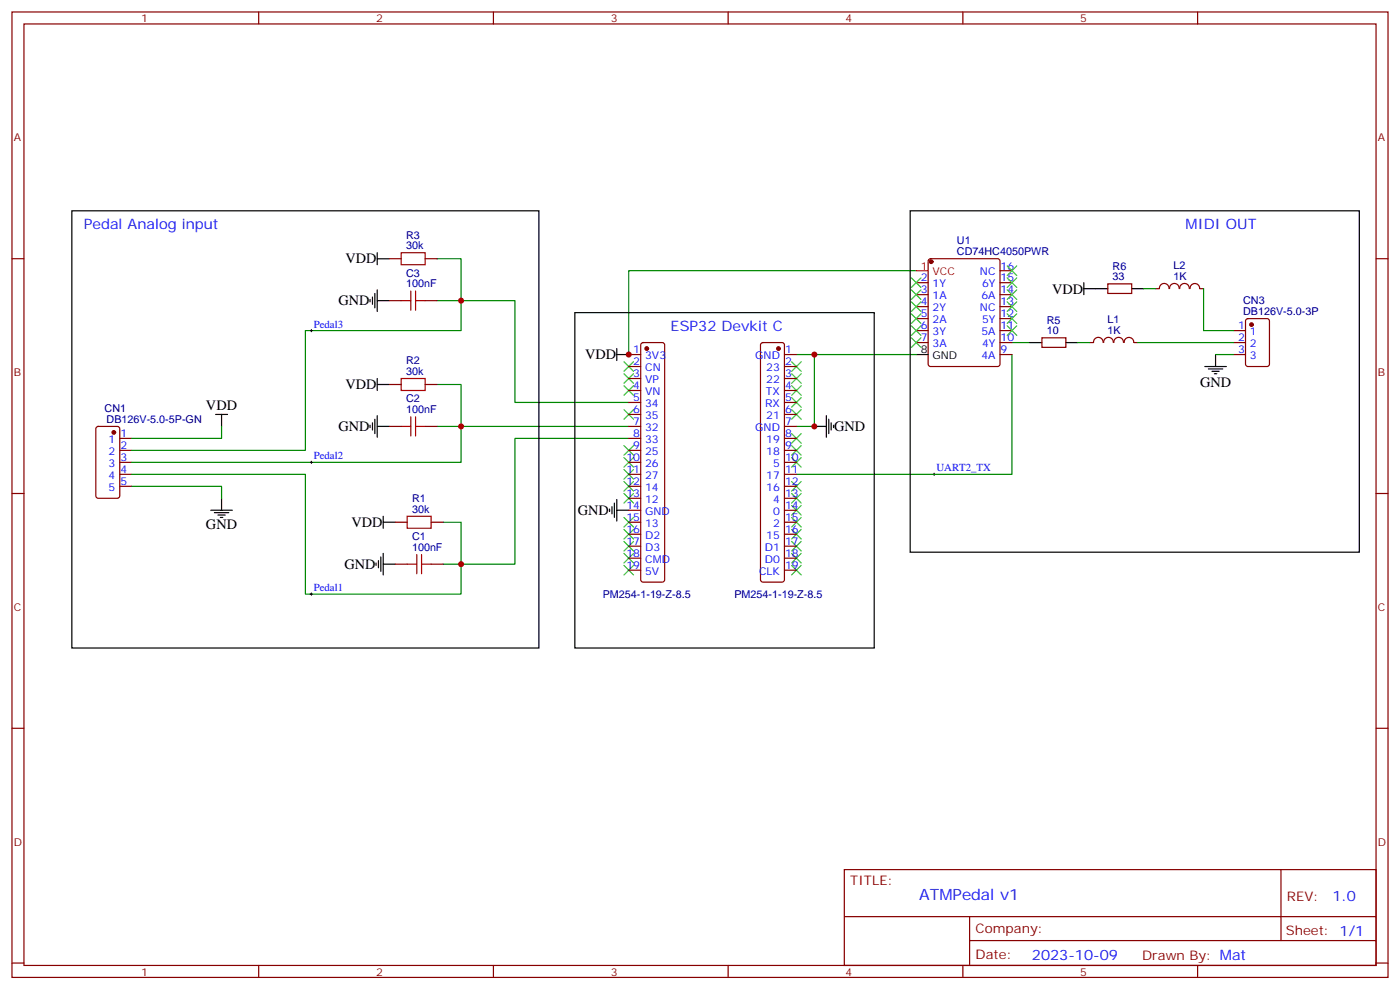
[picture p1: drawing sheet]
<svg xmlns="http://www.w3.org/2000/svg" width="412mm" height="292mm" viewBox="0 0 412 292" stroke-linecap="round" stroke-linejoin="round" font-family="sans-serif">
<g fill="none" stroke="#870000" stroke-width=".35">
<path d="M3.5 3.5h405.4v284.4h-405.4zM7.1 7.1h398.2v277.2h-398.2zM76.2 3.5v3.6M145.3 3.5v3.6M214.5 3.5v3.6M283.6 3.5v3.6M352.8 3.5v3.6M3.5 76.2h3.6M114.7 76.2h3.5M125.2 76.2h3.6M273.6 76.4l.5-.2h19.8l.6 .4 .1 30.6-.5 .7-20 .1-.6-.5-.1-30.6zM294.6 79.7h3.5"/>
<path d="M405.3 76.2h3.6M114.7 88.5h3.5M125.2 88.5h3.6M269.9 83.3h3.5M269.9 86.8h3.5M269.9 90.3h3.5M269.9 93.8h3.5M269.9 97.4h3.5M294.6 83.3h3.5M294.6 86.8h3.5M294.6 90.3h3.5M294.6 93.8h3.5"/>
<path d="M294.6 97.4h3.5M306.9 99.5h7.1v2.8h-7.1zM326.3 83.6h7.1v2.8h-7.1zM340.4 85h1.1M341.5 85a1.41 1.41 0 0 1 1.4-1.5 1.41 1.41 0 0 1 1.4 1.5M344.5 85a1.41 1.41 0 0 1 1.4-1.5 1.41 1.41 0 0 1 1.4 1.5M347.5 85a1.41 1.41 0 0 1 1.4-1.5 1.41 1.41 0 0 1 1.4 1.5M350.6 85a1.41 1.41 0 0 1 1.4-1.5 1.41 1.41 0 0 1 1.4 1.5M353.5 85h1M363.4 97.4h3.5M367.1 94l.5-.2h5.6l.7 .5v12.9l-.4 .7-5.9 .1-.7-.5v-13zM114.7 113.2h3.5"/>
<path d="M125.2 113.2h3.6M185.2 104.4h3.5M185.2 108h3.5M185.2 111.5h3.5M185.2 115h3.5M185.2 118.5h3.5M189 101.1l.4-.2h5.7l.5 .2 .2 .5v69.1l-.2 .5-.5 .2h-5.7l-.5-.2-.2-.5v-69.1zM224.2 101.1l.5-.2h5.7l.5 .2 .2 .5v69.1l-.3 .5-.4 .2h-5.7l-.5-.2-.2-.5v-69.1zM231.1 104.4h3.5M231.1 108h3.5M231.1 111.5h3.5M231.1 115h3.5"/>
<path d="M231.1 118.5h3.5M269.9 100.9h3.5M294.6 100.9h3.5M294.6 104.4h3.5M324.9 100.9a1.41 1.41 0 0 0-1.4-1.5 1.41 1.41 0 0 0-1.4 1.5h-1.1M325.1 100.9a1.41 1.41 0 0 1 1.4-1.5 1.41 1.41 0 0 1 1.4 1.5M328.1 100.9a1.41 1.41 0 0 1 1.4-1.5 1.41 1.41 0 0 1 1.4 1.5M331.2 100.9a1.41 1.41 0 0 1 1.4-1.5 1.41 1.41 0 0 1 1.4 1.5M334.1 100.9h1M363.4 100.9h3.5M363.4 104.4h3.5M28.5 125.8l.4-.2h5.7l.6 .4 .1 20.1-.5 .6-5.9 .1-.6-.5-.1-20z"/>
<path d="M35.3 129.1h3.5M35.3 132.6h3.5M35.3 136.2h3.5M35.3 139.7h3.5M114.7 125.6h3.5M125.2 125.6h3.6M185.2 129.1h3.5M185.2 132.6h3.5M185.2 136.2h3.5M185.2 139.7h3.5M185.2 125.6h3.5M185.2 122.1h3.5"/>
<path d="M231.1 129.1h3.5M231.1 132.6h3.5M231.1 136.2h3.5M231.1 139.7h3.5M231.1 125.6h3.5M231.1 122.1h3.5M3.5 145.3h3.6M35.3 143.2h3.5M116.4 153.8h3.5M127 153.8h3.5M185.2 143.2h3.5M185.2 153.8h3.5"/>
<path d="M185.2 146.8h3.5M185.2 150.3h3.5M185.2 157.3h3.5M231.1 143.2h3.5M231.1 153.8h3.5M231.1 146.8h3.5M231.1 150.3h3.5M231.1 157.3h3.5M405.3 145.3h3.6M116.4 166.2h3.5M127 166.2h3.5M185.2 160.9h3.5"/>
<path d="M185.2 164.4h3.5M185.2 167.9h3.5M231.1 160.9h3.5M231.1 164.4h3.5M231.1 167.9h3.5M3.5 214.5h3.6M405.3 214.5h3.6M248.7 256.1h156.6v28.2h-156.6zM377.3 256.1v20.9M248.7 270h156.5M285.6 277h119.6M285.6 270v14.1"/>
<path d="M3.5 283.6h3.6M76.2 284.3v3.6M145.3 284.3v3.6M214.5 284.3v3.6M283.6 284.3v3.6M352.8 284.3v3.6M405.3 283.6h3.6"/>
</g>
<g fill="#870000" stroke="#870000" stroke-width=".35">
<circle cx="33.5" cy="127.4" r=".53"/>
<circle cx="274.3" cy="77.1" r=".53"/>
<circle cx="190.5" cy="102.7" r=".53"/>
<circle cx="229.3" cy="102.7" r=".53"/>
<circle cx="368.7" cy="95.6" r=".53"/>
</g>
<g fill="none" stroke="#000" stroke-width=".35">
<path d="M21.2 62.1h137.5v128.8h-137.5zM111.1 74.4v3.6M111.1 76.2h3.6M268.1 62.1h132.3v100.5h-132.3zM109 88.2v.7M109.7 87.5v2.1M110.4 86.4v4.3M111.1 85.4v6.3M111.1 88.5h3.6M169.3 92.1h88.2v98.8h-88.2zM319.3 85h7M319.3 83.3v3.5"/>
<path d="M333.4 85h3.5M111.1 113.2h3.6M111.1 111.5v3.5M181.7 102.7v3.5M181.7 104.4h3.5M269.9 104.4h3.5M303.4 100.9h3.5M314 100.9h3.5M354.9 108h6.3M356 108.7h4.2M357 109.4h2.1M357.7 110.1h.7"/>
<path d="M358.1 104.4v3.6M63.5 122.1h3.5M65.3 122.1v3.5M109 125.2v.7M109.7 124.5v2.1M110.4 123.5v4.2M111.1 122.4v6.4M111.1 125.6h3.6M239.9 125.6h3.5M243.4 122.4v6.4M244.1 123.5v4.2M244.8 124.5v2.1"/>
<path d="M245.5 125.2v.7M62.1 150.3h6.3M63.1 151h4.3M64.2 151.7h2.1M64.9 152.4h.7M65.3 146.8v3.5M112.9 152v3.6M112.9 153.8h3.5M179.6 149.9v.7M180.3 149.2v2.1M181 148.2v4.2M181.7 150.3h3.5"/>
<path d="M181.7 147.1v6.4M110.8 165.8v.7M111.5 165.1v2.1M112.2 164v4.3M112.9 166.2h3.5M112.9 163v6.3"/>
</g>
<g fill="none" stroke="#008700" stroke-width=".35">
<path d="M128.8 76.2h7v12.3M269.9 79.7h-84.7v24.7M128.8 88.5h7M135.8 88.5h15.9v30h33.5M135.8 88.5v8.9h-45.8v35.2h-51.2M336.9 85h3.5M354.5 85v12.4h8.9M128.8 113.2h7v23h-97M234.6 104.4h5.3v21.2h-5.3M239.9 104.4h30M298.1 104.4v35.3h-63.5M298.1 100.9h5.3"/>
<path d="M317.5 100.9h3.5M335.1 100.9h28.3M358.1 104.4h5.3M65.3 125.6v3.5h-26.5M128.8 125.6h56.4M185.2 129.1h-33.5v37.1h-15.9v8.8h-45.8v-35.3h-51.2M38.8 143.2h26.5v3.6M130.5 153.8h5.3v12.4h-5.3"/>
</g>
<path d="M91.4 97.4h.7M91.7 97v.7M91.4 136.2h.7M91.7 135.8v.7M274.8 139.7h.7M275.2 139.3v.8M91.4 175h.7M91.7 174.6v.7" fill="none" stroke="#000" stroke-width=".29"/>
<g fill="none" stroke="#3c3" stroke-width=".35">
<path d="M296.7 78.3l2.8 2.8M299.5 78.3l-2.8 2.8M268.5 99.5l2.8 2.8M268.5 96l2.8 2.8M268.5 92.4l2.8 2.8M268.5 88.9l2.8 2.8M268.5 85.4l2.8 2.8M268.5 81.8l2.8 2.9M271.3 99.5l-2.8 2.8M271.3 92.4l-2.8 2.8M271.3 85.4l-2.8 2.8M271.3 81.8l-2.8 2.9"/>
<path d="M271.3 96l-2.8 2.8M271.3 88.9l-2.8 2.8M296.7 81.8l2.8 2.9M296.7 85.4l2.8 2.8M296.7 88.9l2.8 2.8M296.7 92.4l2.8 2.8M296.7 96l2.8 2.8M299.5 88.9l-2.8 2.8M299.5 85.4l-2.8 2.8M299.5 81.8l-2.8 2.9M299.5 92.4l-2.8 2.8M299.5 96l-2.8 2.8"/>
<path d="M183.8 106.5l2.8 2.9M183.8 110.1l2.8 2.8M183.8 113.6l2.8 2.8M186.6 106.5l-2.8 2.9M186.6 110.1l-2.8 2.8M186.6 113.6l-2.8 2.8M233.2 117.1l2.8 2.8M233.2 113.6l2.8 2.8M233.2 110.1l2.8 2.8M233.2 106.5l2.8 2.9M236 117.1l-2.8 2.8M236 113.6l-2.8 2.8"/>
<path d="M236 110.1l-2.8 2.8M236 106.5l-2.8 2.9M183.8 120.7l2.8 2.8M183.8 131.2l2.8 2.9M183.8 134.8l2.8 2.8M183.8 138.3l2.8 2.8M186.6 120.7l-2.8 2.8M186.6 131.2l-2.8 2.9M186.6 134.8l-2.8 2.8M186.6 138.3l-2.8 2.8M233.2 134.8l2.8 2.8M233.2 131.2l2.8 2.9"/>
<path d="M233.2 127.7l2.8 2.8M233.2 120.7l2.8 2.8M236 134.8l-2.8 2.8M236 131.2l-2.8 2.9M236 127.7l-2.8 2.8M236 120.7l-2.8 2.8M183.8 141.8l2.8 2.8M183.8 145.3l2.8 2.9M183.8 152.4l2.8 2.8M183.8 155.9l2.8 2.9M183.8 159.5l2.8 2.8M186.6 159.5l-2.8 2.8"/>
<path d="M186.6 155.9l-2.8 2.9M186.6 141.8l-2.8 2.8M186.6 145.3l-2.8 2.9M186.6 152.4l-2.8 2.8M233.2 159.5l2.8 2.8M233.2 155.9l2.8 2.9M233.2 152.4l2.8 2.8M233.2 148.9l2.8 2.8M233.2 145.3l2.8 2.9M233.2 141.8l2.8 2.8M236 159.5l-2.8 2.8M236 155.9l-2.8 2.9"/>
<path d="M236 152.4l-2.8 2.8M236 148.9l-2.8 2.8M236 145.3l-2.8 2.9M236 141.8l-2.8 2.8M183.8 163l2.8 2.8M183.8 166.5l2.8 2.8M186.6 166.5l-2.8 2.8M186.6 163l-2.8 2.8M233.2 166.5l2.8 2.8M233.2 163l2.8 2.8M236 166.5l-2.8 2.8M236 163l-2.8 2.8"/>
</g>
<g fill="none" stroke="#a10000" stroke-width=".35">
<path d="M118.2 74.4h7v3.6h-7zM118.2 88.5h2.8M121 85.7v5.7M122.4 85.7v5.7M122.4 88.5h2.8M118.2 111.5h7v3.5h-7zM118.2 125.6h2.8M121 122.8v5.6M122.4 122.8v5.6M122.4 125.6h2.8M119.9 152h7.1v3.6h-7.1zM119.9 166.2h2.9"/>
<path d="M122.8 163.3v5.7M124.2 163.3v5.7M124.2 166.2h2.8"/>
</g>
<path d="M269.9 79.7h3.5" fill="none" stroke="#f00" stroke-width=".35"/>
<g fill="#c00">
<circle cx="135.8" cy="125.6" r=".88"/>
<circle cx="135.8" cy="88.5" r=".88"/>
<circle cx="135.8" cy="166.2" r=".88"/>
<circle cx="239.9" cy="125.6" r=".88"/>
<circle cx="239.9" cy="104.4" r=".88"/>
<circle cx="185.2" cy="104.4" r=".88"/>
</g>
<text font-size="4.6" fill="#00f" x="270.8" y="265.1">ATMPedal v1</text>
<g font-size="4.2" fill="#00f">
<text x="24.7" y="67.4">Pedal Analog input</text>
<text x="349.2" y="67.4">MIDI OUT</text>
<text x="197.6" y="97.4">ESP32 Devkit C</text>
<text x="392.5" y="265.4">1.0</text>
<text x="304" y="282.7">2023-10-09</text>
</g>
<g font-size="4.2">
<text x="101.8" y="77.6">VDD</text>
<text x="99.7" y="89.9">GND</text>
<text x="309.9" y="86.5">VDD</text>
<text x="172.3" y="105.8">VDD</text>
<text x="101.8" y="114.6">VDD</text>
<text x="353.5" y="114">GND</text>
<text x="60.7" y="120.9">VDD</text>
<text x="99.7" y="127">GND</text>
<text x="245.7" y="127">GND</text>
<text x="60.7" y="155.9">GND</text>
<text x="103.6" y="155.2">VDD</text>
<text x="170.2" y="151.7">GND</text>
<text x="101.4" y="167.5">GND</text>
</g>
<g font-size="3.9" fill="#800">
<text x="250.5" y="260.7">TITLE:</text>
<text x="379.1" y="265.4">REV:</text>
<text x="287.4" y="274.9">Company:</text>
<text x="378.7" y="275.5">Sheet: 1/1</text>
<text x="287.4" y="282.6">Date:</text>
<text x="336.4" y="282.7">Drawn By: Mat</text>
</g>
<g font-size="3.2" fill="#800">
<text x="41.6" y="6.5">1</text>
<text x="110.8" y="6.5">2</text>
<text x="179.9" y="6.5">3</text>
<text x="249.1" y="6.5">4</text>
<text x="318.2" y="6.5">5</text>
<text x="4.1" y="41.6">A</text>
<text x="405.9" y="41.6">A</text>
<text x="4.1" y="110.8">B</text>
<text x="405.9" y="110.8">B</text>
<text x="4.1" y="179.9">C</text>
<text x="405.9" y="179.9">C</text>
<text x="4.1" y="249.1">D</text>
<text x="405.9" y="249.1">D</text>
<text x="41.6" y="287.3">1</text>
<text x="110.8" y="287.3">2</text>
<text x="179.9" y="287.3">3</text>
<text x="249.1" y="287.3">4</text>
<text x="318.2" y="287.3">5</text>
</g>
<g font-size="3.2" fill="#000080">
<text x="119.6" y="70.3">R3</text>
<text x="281.9" y="72">U1</text>
<text x="119.6" y="73.4">30k</text>
<text x="281.9" y="75.1">CD74HC4050PWR</text>
<text x="119.6" y="81.5">C3</text>
<text x="327.7" y="82.6">33</text>
<text x="327.7" y="79.4">R6</text>
<text x="345.7" y="82.4">1K</text>
<text x="345.7" y="79.2">L2</text>
<text x="119.6" y="84.7">100nF</text>
<text x="366.2" y="89.6">CN3</text>
<text x="308.3" y="95.3">R5</text>
<text x="326.3" y="95.1">L1</text>
<text x="366.2" y="92.8">DB126V-5.0-3P</text>
<text x="308.3" y="98.4">10</text>
<text x="326.3" y="98.3">1K</text>
<text x="119.6" y="107.3">R2</text>
<text x="119.6" y="110.4">30k</text>
<text x="119.6" y="118.5">C2</text>
<text x="30.8" y="121.3">CN1</text>
<text x="31.4" y="124.5">DB126V-5.0-5P-GN</text>
<text x="119.6" y="121.7">100nF</text>
<text x="121.4" y="147.9">R1</text>
<text x="121.4" y="151">30k</text>
<text x="121.4" y="159.1">C1</text>
<text x="121.4" y="162.3">100nF</text>
<text x="177.5" y="176.1">PM254-1-19-Z-8.5</text>
<text x="216.3" y="176.1">PM254-1-19-Z-8.5</text>
</g>
<g font-size="3.2" fill="#f00">
<text x="271.2" y="79.4">1</text>
<text x="274.7" y="81.1">VCC</text>
</g>
<g font-size="3.2" fill="#00f">
<text x="271.2" y="82.9">2</text>
<text x="288.7" y="81.1">NC</text>
<text x="294.7" y="82.9">15</text>
<text x="294.7" y="79.4">16</text>
<text x="271.2" y="86.4">3</text>
<text x="271.2" y="90">4</text>
<text x="274.7" y="84.7">1Y</text>
<text x="274.7" y="88.2">1A</text>
<text x="289.1" y="88.2">6A</text>
<text x="289.3" y="84.7">6Y</text>
<text x="294.7" y="90">13</text>
<text x="294.7" y="86.4">14</text>
<text x="271.2" y="93.5">5</text>
<text x="274.7" y="91.7">2Y</text>
<text x="274.7" y="95.2">2A</text>
<text x="288.7" y="91.7">NC</text>
<text x="289.3" y="95.2">5Y</text>
<text x="294.7" y="93.5">12</text>
<text x="92.4" y="96.5">Pedal3</text>
<text x="271.2" y="97">6</text>
<text x="271.2" y="100.5">7</text>
<text x="274.7" y="98.8">3Y</text>
<text x="289.1" y="98.8">5A</text>
<text x="294.7" y="100.5">10</text>
<text x="294.7" y="97">11</text>
<text x="364.7" y="97">1</text>
<text x="364.7" y="100.5">2</text>
<text x="368.2" y="98.8">1</text>
<text x="186.5" y="104.1">1</text>
<text x="186.5" y="107.6">2</text>
<text x="190" y="105.8">3V3</text>
<text x="222.5" y="105.8">GND</text>
<text x="231.2" y="104.1">1</text>
<text x="231.2" y="107.6">2</text>
<text x="274.7" y="102.3">3A</text>
<text x="289.1" y="105.8">4A</text>
<text x="289.3" y="102.3">4Y</text>
<text x="294.7" y="104.1">9</text>
<text x="364.7" y="104.1">3</text>
<text x="368.2" y="102.3">2</text>
<text x="368.2" y="105.8">3</text>
<text x="186.5" y="111.1">3</text>
<text x="190" y="109.4">CN</text>
<text x="190" y="112.9">VP</text>
<text x="225.7" y="109.4">23</text>
<text x="225.7" y="112.9">22</text>
<text x="231.2" y="111.1">3</text>
<text x="186.5" y="114.7">4</text>
<text x="186.5" y="118.2">5</text>
<text x="190" y="116.4">VN</text>
<text x="190" y="119.9">34</text>
<text x="225.4" y="119.9">RX</text>
<text x="225.6" y="116.4">TX</text>
<text x="231.2" y="114.7">4</text>
<text x="231.2" y="118.2">5</text>
<text x="186.5" y="121.7">6</text>
<text x="186.5" y="125.2">7</text>
<text x="190" y="123.5">35</text>
<text x="225.7" y="123.5">21</text>
<text x="231.2" y="121.7">6</text>
<text x="231.2" y="125.2">7</text>
<text x="32" y="130.5">1</text>
<text x="35.5" y="128.8">1</text>
<text x="186.5" y="128.8">8</text>
<text x="190" y="127">32</text>
<text x="190" y="130.5">33</text>
<text x="222.5" y="127">GND</text>
<text x="225.7" y="130.5">19</text>
<text x="231.2" y="128.8">8</text>
<text x="32" y="134.1">2</text>
<text x="32" y="137.6">3</text>
<text x="35.5" y="132.3">2</text>
<text x="35.5" y="135.8">3</text>
<text x="92.4" y="135.3">Pedal2</text>
<text x="184.5" y="135.8">10</text>
<text x="186.5" y="132.3">9</text>
<text x="190" y="134.1">25</text>
<text x="190" y="137.6">26</text>
<text x="225.7" y="134.1">18</text>
<text x="227.7" y="137.6">5</text>
<text x="231.2" y="132.3">9</text>
<text x="231.2" y="135.8">10</text>
<text x="32" y="141.1">4</text>
<text x="35.5" y="139.3">4</text>
<text x="35.5" y="142.9">5</text>
<text x="184.5" y="139.3">11</text>
<text x="184.5" y="142.9">12</text>
<text x="190" y="141.1">27</text>
<text x="225.7" y="141.1">17</text>
<text x="231.2" y="139.3">11</text>
<text x="231.2" y="142.9">12</text>
<text x="275.9" y="138.8">UART2_TX</text>
<text x="32" y="144.6">5</text>
<text x="184.5" y="146.4">13</text>
<text x="184.5" y="149.9">14</text>
<text x="190" y="144.6">14</text>
<text x="190" y="148.2">12</text>
<text x="225.7" y="144.6">16</text>
<text x="227.7" y="148.2">4</text>
<text x="231.2" y="146.4">13</text>
<text x="231.2" y="149.9">14</text>
<text x="184.5" y="153.5">15</text>
<text x="190" y="151.7">GND</text>
<text x="190" y="155.2">13</text>
<text x="227.7" y="151.7">0</text>
<text x="227.7" y="155.2">2</text>
<text x="231.2" y="153.5">15</text>
<text x="184.5" y="157">16</text>
<text x="184.5" y="160.5">17</text>
<text x="190" y="158.8">D2</text>
<text x="225.7" y="158.8">15</text>
<text x="231.2" y="157">16</text>
<text x="231.2" y="160.5">17</text>
<text x="184.5" y="164">18</text>
<text x="184.5" y="167.6">19</text>
<text x="190" y="162.3">D3</text>
<text x="190" y="165.8">CMD</text>
<text x="225.3" y="162.3">D1</text>
<text x="225.3" y="165.8">D0</text>
<text x="231.2" y="164">18</text>
<text x="231.2" y="167.6">19</text>
<text x="190" y="169.3">5V</text>
<text x="223.6" y="169.3">CLK</text>
<text x="92.4" y="174.1">Pedal1</text>
</g>
<g font-size="3.2">
<text x="271.2" y="104.1">8</text>
<text x="274.7" y="105.8">GND</text>
</g>
</svg>
